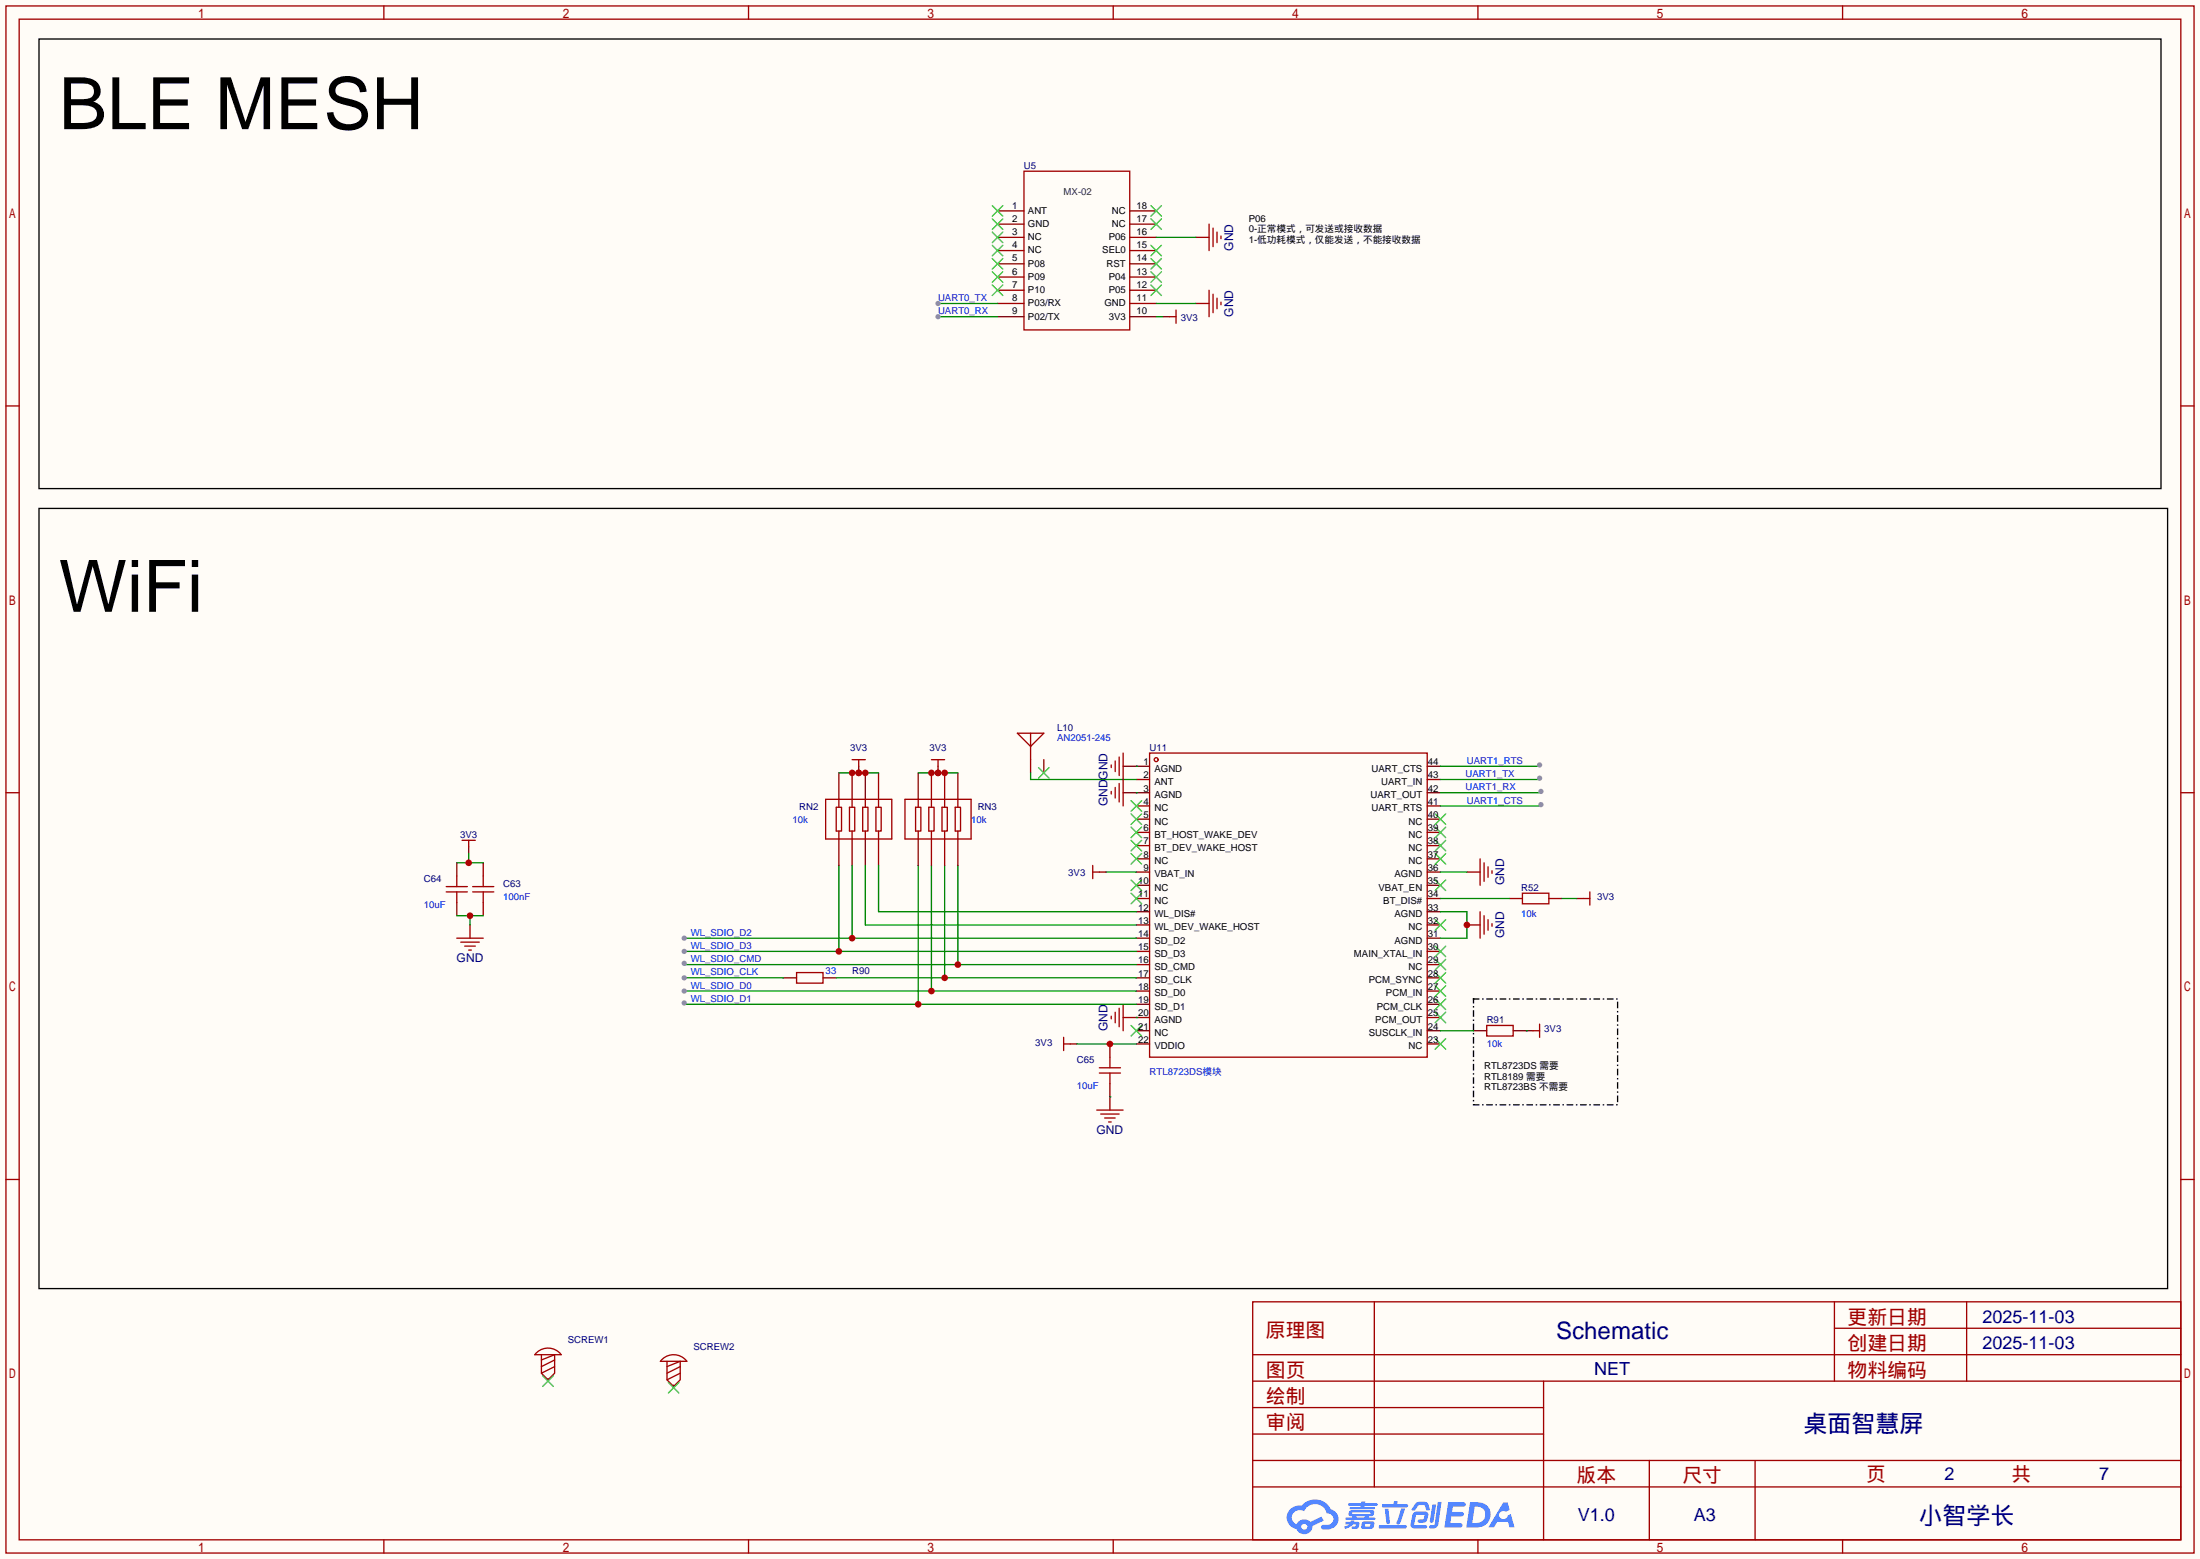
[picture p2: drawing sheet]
<svg xmlns="http://www.w3.org/2000/svg" width="423mm" height="299mm" viewBox="0 0 423 299" stroke-linecap="round" stroke-linejoin="round" font-family="sans-serif">
<path d="M0 0h422.7v299.5h-422.7z" fill="#fffcf7"/>
<g fill="none" stroke="#a10000" stroke-width=".25">
<path d="M1.1 1.1h420.4v297.2h-420.4zM3.7 3.7h415.3v292.1h-415.3zM73.7 1.1v2.6M143.8 1.1v2.6M213.9 1.1v2.6M283.9 1.1v2.6M354 1.1v2.6M1.1 78h2.6M419 78h2.5M1.1 152.3h2.6M419 152.3h2.5M1.1 226.6h2.6"/>
<path d="M419 226.6h2.5M240.7 250.1h178.3v45.7h-178.3zM264 250.1v35.5M352.4 250.1v15.2M352.4 255.1h66.6M377.8 250.1v15.2M240.7 270.4h55.8M240.7 265.3h178.3M240.7 275.5h55.8M240.7 260.2h178.3M296.5 265.3v30.5M73.7 295.8v2.5"/>
<path d="M143.8 295.8v2.5M213.9 295.8v2.5M240.7 285.6h178.3M240.7 280.5h178.3M283.9 295.8v2.5M316.9 280.5v15.3M337.2 280.5v15.3M354 295.8v2.5"/>
</g>
<g fill="#5487ff">
<path d="M278.2 288.5h2.2a.97 .97 0 0 1 1.2 .5 .53 .53 0 0 1-.7 .4h-1.8l-.1 1h1.8a.43 .43 0 0 1 .4 .5 .43 .43 0 0 1-.4 .4h-2l-.2 1.3h1.7a.45 .45 0 0 1 .6 .2 .45 .45 0 0 1-.1 .6h-3.3z"/>
<path d="M288.8 288.6h.8l.4 1.4-.7 .4a.82 .82 0 0 0-1.1 .1 .82 .82 0 0 0 0 1.2 .82 .82 0 0 0 1.2-.1l.3-.5 .6-.3 .7 2.6h-1l-.3-1h-2.1l-.6 1h-1z"/>
<path d="M275.2 289h.7l-.5 3.2a.36 .36 0 0 1-.4 .3 .36 .36 0 0 1-.3-.3z"/>
<path d="M276.2 288.5h.7l-.6 4.3a1.13 1.13 0 0 1-1.7 .6l.1-.4 .8-.1 .1-.1z"/>
<path d="M271.9 288.8l.6-.3h1.1a.77 .77 0 0 1 .8 .5l.3 1-.1 .1h-.6l-.3-.9-.2-.1h-1l-.7 1h-.6v-.2z"/>
<path d="M271.5 290.7l.5-.4h1.7a.66 .66 0 0 1 .6 1l-.1 .4a.81 .81 0 0 1-.9 .8h-.6a.32 .32 0 0 1-.3-.4 .32 .32 0 0 1 .3-.2l.8-.1 .2-.8h-1.7l-.3 1.9 2.2 .1a.32 .32 0 0 1 .3 .3 .32 .32 0 0 1-.4 .3h-2.2l-.5-.3-.1-.5z"/>
<path d="M264.9 293h5.1a.33 .33 0 0 1 .3 .3 .33 .33 0 0 1-.4 .3h-4.9l-.1-.1z"/>
<path d="M269.2 289.8h.7l-.6 2a1.04 1.04 0 0 1-.7 1l-.3-.3z"/>
<path d="M266 289.8h.7l.3 2.6a.34 .34 0 0 1-.3 .4 .34 .34 0 0 1-.3-.3z"/>
<path d="M265.5 288.9h2.2l.2-.5h.6l-.1 .5h1.8a.32 .32 0 0 1 .3 .4 .32 .32 0 0 1-.3 .3h-4.5l-.2-.2z"/>
<path d="M258.5 292.3h1l.1-.2h.6l-.1 .2 .9 .1a.82 .82 0 0 1-.6 1.3h-.7v-.5l.7-.1v-.3h-.5l-.4 .4-1.1 .5-.2-.4 1-.5h-.7z"/>
<path d="M259.1 288.8h2.4l.1-.4h.7l-.1 .4h2.2l.3 .2-.3 .2h-2.2l-.1 .3h1.8l.3 .2-.3 .2h-4.5l-.1-.2v-.2h2.1v-.3h-2.2l-.2-.1z"/>
<path d="M282.4 288.5l-.7 4.9h1.7a2.47 2.47 0 0 0 2.8-1.7 2.47 2.47 0 0 0-1.4-3zM283.3 289.4a1.61 1.61 0 0 1 2.1 1.4 1.61 1.61 0 0 1-1.9 1.8h-.7z"/>
<path d="M259.2 290.3a.55 .55 0 0 0-.1 .7 .55 .55 0 0 0 .7 .2l.1 .3h-1.4v.4h5.5l.2-.1-.2-.3h-1.1l.1-.3a.7 .7 0 0 0 .9-.2 .7 .7 0 0 0-.1-.9h-4.1zM259.8 290.5h3.4l.1 .1-.2 .3h-3.2l-.1-.2zM260.6 291.2h1.6l-.1 .3h-1.5z"/>
<path d="M261.7 292.4a1.05 1.05 0 0 0 0 1.2 2.91 2.91 0 0 0 2.1-.1 .98 .98 0 0 0 .1-1.2l-1.7-.1zM262.3 292.7h.8h.2l-.1 .4-.2 .2-.8-.1z"/>
<path d="M247.9 289.9a2.23 2.23 0 0 0-.6 2.3 2.23 2.23 0 0 0 1.8 1.5 1.58 1.58 0 0 0 1.7 1 1.58 1.58 0 0 0 1.3-1.6l2.2-1-.5-.8-2.1 1a1.65 1.65 0 0 0-2.6 .5 1.45 1.45 0 0 1-.8-2 1.45 1.45 0 0 1 2-.6l.3 .1a2.3 2.3 0 0 1 2.3-1.4 2.3 2.3 0 0 1 2 1.8 1.12 1.12 0 0 1 1.3 1 1.12 1.12 0 0 1-1.1 1.2h-.7a.45 .45 0 0 0-.6 .4 .45 .45 0 0 0 .4 .5 2.21 2.21 0 0 0 2.3-.6 2.21 2.21 0 0 0 .5-2.2 2.13 2.13 0 0 0-1.4-1.1 3.3 3.3 0 0 0-5.5-.7l-1.2 .1zM250 293.3a.6 .6 0 0 1 1.2 0 .6 .6 0 0 1-1.2 0z"/>
</g>
<g fill="none" stroke="#a10000" stroke-width=".25">
<path d="M195.5 140.8h5l-2.5 2.6zM198 140.8v5.1M213.5 146.9v.5M213.5 152v.5M214.2 146.2v2M214.2 151.3v2M215 145.4v3.6M215 150.5v3.6M215.8 144.7v10.1M220.9 144.7h53.3v58.4h-53.3zM85.7 171.3h4.1M85.7 170.3h4.1"/>
<path d="M87.8 168.3v2M87.8 171.3v2.1M90.8 171.3h4.1M90.8 170.3h4.1M92.8 168.3v2M92.8 171.3v2.1M87.8 180.2h5M88.5 181h3.6M89.3 181.7h2M90 182.5h.6"/>
<circle cx="222.1" cy="145.9" r=".38"/>
</g>
<g fill="none" stroke="#870000" stroke-width=".25">
<path d="M198 145.9v2.6M200.5 145.9v2.6M215.8 147.2h5.1M215.8 152.3h5.1M218.3 149.7h2.6M218.3 154.8h2.6M218.3 157.4h2.6M218.3 159.9h2.6M274.2 147.2h2.5M274.2 149.7h2.5M274.2 152.3h2.5M274.2 154.8h2.5"/>
<path d="M274.2 157.4h2.5M274.2 159.9h2.5M87.8 165.7v2.6M87.8 173.4v2.5M90.3 177.7v2.5M92.8 165.7v2.6M92.8 173.4v2.5M218.3 162.4h2.6M218.3 165h2.6M218.3 167.5h2.6M218.3 170.1h2.6M218.3 172.6h2.6"/>
<path d="M218.3 175.1h2.6M218.3 177.7h2.6M274.2 162.4h2.5M274.2 165h2.5M274.2 167.5h2.5M274.2 170.1h2.5M274.2 172.6h2.5M274.2 175.1h2.5M274.2 177.7h2.5M218.3 180.2h2.6M218.3 182.8h2.6M218.3 185.3h2.6"/>
<path d="M218.3 187.8h2.6M218.3 190.4h2.6M218.3 192.9h2.6M218.3 195.5h2.6M218.3 198h2.6M274.2 180.2h2.5M274.2 182.8h2.5M274.2 185.3h2.5M274.2 187.8h2.5M274.2 190.4h2.5M274.2 192.9h2.5M274.2 195.5h2.5"/>
<path d="M274.2 198h2.5M218.3 200.5h2.6M274.2 200.5h2.5"/>
</g>
<g fill="none" stroke="#3c3" stroke-width=".25">
<path d="M199.5 147.4l2 2.1M201.5 147.4l-2 2.1M217.3 153.8l2 2M217.3 156.3l2 2.1M217.3 158.9l2 2M219.3 153.8l-2 2M219.3 156.3l-2 2.1M219.3 158.9l-2 2M275.7 158.9l2 2M275.7 156.3l2 2.1M277.7 158.9l-2 2M277.7 156.3l-2 2.1"/>
<path d="M217.3 161.4l2 2M217.3 164l2 2M217.3 169l2 2.1M217.3 171.6l2 2M219.3 161.4l-2 2M219.3 164l-2 2M219.3 169l-2 2.1M219.3 171.6l-2 2M275.7 176.7l2 2M275.7 169l2 2.1M275.7 164l2 2M275.7 161.4l2 2"/>
<path d="M277.7 176.7l-2 2M277.7 169l-2 2.1M277.7 164l-2 2M277.7 161.4l-2 2M217.3 197l2 2M219.3 197l-2 2M275.7 199.5l2 2M275.7 194.4l2 2.1M275.7 191.9l2 2M275.7 189.4l2 2M275.7 186.8l2 2M275.7 184.3l2 2"/>
<path d="M275.7 181.7l2 2.1M277.7 199.5l-2 2M277.7 194.4l-2 2.1M277.7 191.9l-2 2M277.7 189.4l-2 2M277.7 186.8l-2 2M277.7 184.3l-2 2M277.7 181.7l-2 2.1"/>
</g>
<path d="M198 148.5v1.2h20.3M87.8 175.9h5M90.3 175.9v1.8" fill="none" stroke="#008700" stroke-width=".25"/>
<circle cx="90.3" cy="175.9" r=".63" fill="#c00"/>
<path d="M161.2 166.2v16.6M131.4 182.8h86.9" fill="none" stroke="#008700" stroke-width=".25"/>
<circle cx="161.2" cy="182.8" r=".63" fill="#c00"/>
<circle cx="131.4" cy="182.8" r=".51" fill="#999"/>
<path d="M184 166.2v19.1M131.4 185v.3h86.9" fill="none" stroke="#008700" stroke-width=".25"/>
<circle cx="184" cy="185.3" r=".63" fill="#c00"/>
<circle cx="131.4" cy="185" r=".51" fill="#999"/>
<path d="M178.9 166.2v24.2M131.4 190.4h86.9" fill="none" stroke="#008700" stroke-width=".25"/>
<circle cx="178.9" cy="190.4" r=".63" fill="#c00"/>
<circle cx="131.4" cy="190.4" r=".51" fill="#999"/>
<path d="M90 162.7v1.3" fill="none" stroke="#870000" stroke-width=".25"/>
<path d="M88.8 161.4h2.5M90 161.4v1.3" fill="none" stroke="#a10000" stroke-width=".25"/>
<path d="M87.8 165.7h5M90 164v1.7" fill="none" stroke="#008700" stroke-width=".25"/>
<circle cx="90" cy="165.7" r=".63" fill="#c00"/>
<path d="M215.8 195.5h2.5M205.6 200.5h1.3M213.2 200.5v2.6M213.2 208.2v2.5" fill="none" stroke="#870000" stroke-width=".25"/>
<path d="M204.3 199.3v2.5M213.5 195.2v.5M214.2 194.4v2.1M215 193.7v3.5M215.8 192.9v5.1M204.3 200.5h1.3" fill="none" stroke="#a10000" stroke-width=".25"/>
<path d="M206.9 200.5h11.4" fill="none" stroke="#008700" stroke-width=".25"/>
<circle cx="213.2" cy="200.5" r=".63" fill="#c00"/>
<path d="M284.4 175.1v5.1M285.1 175.9v3.6M285.9 176.7v2M286.6 177.4v.5M210.7 213.2h5.1M211.2 206.1h4.1M211.2 205.1h4.1M211.5 214h3.5M212.2 214.8h2M213 215.5h.5M213.2 203.1v2M213.2 206.1v2.1" fill="none" stroke="#a10000" stroke-width=".25"/>
<path d="M281.8 177.7h2.6M213.2 210.7v2.5" fill="none" stroke="#870000" stroke-width=".25"/>
<path d="M276.7 175.1h5.1v5.1h-5.1M213.2 210.7h.1" fill="none" stroke="#008700" stroke-width=".25"/>
<circle cx="281.8" cy="177.7" r=".63" fill="#c00"/>
<path d="M284.4 165v5.1M285.1 165.7v3.6M285.9 166.5v2M286.6 167.3v.5M292.5 171.6h5.1v2h-5.1zM304.2 172.6h1.2M305.4 171.3v2.6" fill="none" stroke="#a10000" stroke-width=".25"/>
<path d="M281.8 167.5h2.6M289.9 172.6h2.6M297.6 172.6h2.5M302.9 172.6h1.3" fill="none" stroke="#870000" stroke-width=".25"/>
<path d="M295.8 149.5v.2h-19.1M276.7 167.5h5.1M276.7 172.6h13.2M300.1 172.6h2.8" fill="none" stroke="#008700" stroke-width=".25"/>
<circle cx="295.8" cy="149.5" r=".51" fill="#999"/>
<path d="M296 152v.3h-19.3" fill="none" stroke="#008700" stroke-width=".25"/>
<circle cx="296" cy="152" r=".51" fill="#999"/>
<path d="M150.5 187.8h2.5M158.1 187.8h2.6" fill="none" stroke="#870000" stroke-width=".25"/>
<path d="M153 186.8h5.1v2h-5.1z" fill="none" stroke="#a10000" stroke-width=".25"/>
<path d="M181.5 166.2v21.6M160.7 187.8h57.6" fill="none" stroke="#008700" stroke-width=".25"/>
<circle cx="181.5" cy="187.8" r=".63" fill="#c00"/>
<path d="M212.5 167.5h5.8M131.4 187.8h19.1" fill="none" stroke="#008700" stroke-width=".25"/>
<path d="M211.2 167.5h1.3" fill="none" stroke="#870000" stroke-width=".25"/>
<path d="M209.9 166.2v2.6M209.9 167.5h1.3" fill="none" stroke="#a10000" stroke-width=".25"/>
<circle cx="131.4" cy="187.8" r=".51" fill="#999"/>
<path d="M176.4 166.2v26.7M131.4 192.7v.2h86.9" fill="none" stroke="#008700" stroke-width=".25"/>
<circle cx="176.4" cy="192.9" r=".63" fill="#c00"/>
<circle cx="131.4" cy="192.7" r=".51" fill="#999"/>
<path d="M296 154.6v.2h-19.3" fill="none" stroke="#008700" stroke-width=".25"/>
<circle cx="296" cy="154.6" r=".51" fill="#999"/>
<path d="M218.3 152.3h.1M218.3 147.2h.1M295.8 146.9v.3h-19.1M218.3 195.5h.1" fill="none" stroke="#008700" stroke-width=".25"/>
<circle cx="295.8" cy="146.9" r=".51" fill="#999"/>
<path d="M161.2 148.5v5M163.7 148.5v5M166.2 148.5v5M168.8 148.5v5M161.2 161.2v5M163.7 161.2v5M166.2 161.2v5M168.8 161.2v5M283.1 198h2.5M290.7 198h3.8" fill="none" stroke="#870000" stroke-width=".25"/>
<g fill="none" stroke="#a10000" stroke-width=".25">
<path d="M158.6 153.5h12.7v7.7h-12.7zM160.7 155.1h1v4.5h-1zM161.2 153.5v1.6M161.2 159.6v1.6M163.2 155.1h1v4.5h-1zM163.7 153.5v1.6M163.7 159.6v1.6M165.7 155.1h1.1v4.5h-1.1zM166.2 153.5v1.6M166.2 159.6v1.6M168.3 155.1h1v4.5h-1zM168.8 153.5v1.6"/>
<path d="M168.8 159.6v1.6M285.6 197h5.1v2h-5.1zM294.5 198h1.3M295.8 196.7v2.6"/>
</g>
<path d="M161.2 148.5h7.6M276.7 198h6.4M293.2 198h.1" fill="none" stroke="#008700" stroke-width=".25"/>
<path d="M283.1 191.9h27.7v20.3h-27.7z" fill="none" stroke="#000" stroke-width=".25" stroke-dasharray="1 .8 0 .8"/>
<g fill="#c00">
<circle cx="166.2" cy="148.5" r=".63"/>
<circle cx="165" cy="148.5" r=".63"/>
<circle cx="163.7" cy="148.5" r=".63"/>
</g>
<path d="M165 147.2v1.3" fill="none" stroke="#870000" stroke-width=".25"/>
<circle cx="165" cy="148.5" r=".63" fill="#c00"/>
<g fill="none" stroke="#a10000" stroke-width=".25">
<path d="M163.7 145.9h2.5M165 145.9v1.3M173.9 153.5h12.7v7.7h-12.7zM175.9 155.1h1v4.5h-1zM176.4 153.5v1.6M176.4 159.6v1.6M178.4 155.1h1.1v4.5h-1.1zM178.9 153.5v1.6M178.9 159.6v1.6M181 155.1h1v4.5h-1zM181.5 153.5v1.6M181.5 159.6v1.6"/>
<path d="M183.5 155.1h1v4.5h-1zM184 153.5v1.6M184 159.6v1.6"/>
</g>
<path d="M176.4 148.5h7.6M168.8 166.2v8.9h49.5" fill="none" stroke="#008700" stroke-width=".25"/>
<path d="M176.4 148.5v5M178.9 148.5v5M181.5 148.5v5M184 148.5v5M176.4 161.2v5M178.9 161.2v5M181.5 161.2v5M184 161.2v5" fill="none" stroke="#870000" stroke-width=".25"/>
<g fill="#c00">
<circle cx="181.5" cy="148.5" r=".63"/>
<circle cx="180.2" cy="148.5" r=".63"/>
<circle cx="178.9" cy="148.5" r=".63"/>
</g>
<path d="M180.2 147.2v1.3" fill="none" stroke="#870000" stroke-width=".25"/>
<circle cx="180.2" cy="148.5" r=".63" fill="#c00"/>
<path d="M178.9 145.9h2.6M180.2 145.9v1.3" fill="none" stroke="#a10000" stroke-width=".25"/>
<path d="M163.7 166.2v14M166.2 166.2v11.5h52.1M131.4 180.2h86.9" fill="none" stroke="#008700" stroke-width=".25"/>
<circle cx="163.7" cy="180.2" r=".63" fill="#c00"/>
<circle cx="131.4" cy="180.2" r=".51" fill="#999"/>
<path d="M196.7 32.9h20.3v30.5h-20.3z" fill="none" stroke="#a10000" stroke-width=".25"/>
<g fill="none" stroke="#870000" stroke-width=".25">
<path d="M191.6 40.5h5.1M191.6 43.1h5.1M191.6 45.6h5.1M191.6 48.1h5.1M191.6 50.7h5.1M191.6 53.2h5.1M191.6 55.8h5.1M191.6 58.3h5.1M217 40.5h5.1M217 43.1h5.1M217 45.6h5.1M217 48.1h5.1"/>
<path d="M217 50.7h5.1M217 53.2h5.1M217 55.8h5.1M217 58.3h5.1M191.6 60.8h5.1M217 60.8h5.1"/>
</g>
<g fill="none" stroke="#3c3" stroke-width=".25">
<path d="M190.6 39.5l2.1 2M192.7 39.5l-2.1 2M221.1 39.5l2 2M223.1 39.5l-2 2M190.6 42l2.1 2.1M190.6 44.6l2.1 2M190.6 47.1l2.1 2M190.6 49.7l2.1 2M190.6 52.2l2.1 2M190.6 54.7l2.1 2.1M192.7 42l-2.1 2.1M192.7 44.6l-2.1 2"/>
<path d="M192.7 47.1l-2.1 2M192.7 49.7l-2.1 2M192.7 52.2l-2.1 2M192.7 54.7l-2.1 2.1M221.1 54.7l2 2.1M221.1 52.2l2 2M221.1 49.7l2 2M221.1 47.1l2 2M221.1 42l2 2.1M223.1 54.7l-2 2.1M223.1 52.2l-2 2M223.1 49.7l-2 2"/>
<path d="M223.1 47.1l-2 2M223.1 42l-2 2.1"/>
</g>
<path d="M180.2 58.3h11.4" fill="none" stroke="#008700" stroke-width=".25"/>
<circle cx="180.2" cy="58.3" r=".51" fill="#999"/>
<path d="M180.2 60.8h11.4" fill="none" stroke="#008700" stroke-width=".25"/>
<circle cx="180.2" cy="60.8" r=".51" fill="#999"/>
<path d="M229.7 58.3h2.6M229.7 45.6h2.6M223.4 60.8h1.3M105.3 264.8v.5M129.4 266.1v.5" fill="none" stroke="#870000" stroke-width=".25"/>
<g fill="none" stroke="#a10000" stroke-width=".25">
<path d="M225.9 59.6v2.5M232.3 43.1v5M232.3 55.8v5M233 43.8v3.6M233 56.5v3.6M233.8 44.6v2M233.8 57.3v2M234.6 45.3v.5M234.6 58v.5M224.7 60.8h1.2M103.2 259.7a3.2 3.2 0 0 1 4.6 .5h-5.1zM104 260.2v3.6l1.3 1.2 1.3-1.2v-3.6l-2.6 1"/>
<path d="M106.6 261.2l-2.6 1.3M106.6 262.5l-2.6 1.3M127.3 261a3.2 3.2 0 0 1 4.7 .5h-5.1zM128.1 261.5v3.5l1.3 1.3 1.3-1.3v-3.5l-2.6 1M130.7 262.5l-2.6 1.3M130.7 263.8l-2.6 1.2"/>
</g>
<path d="M222.1 58.3h7.6M222.1 45.6h7.6M222.1 60.8h1.3" fill="none" stroke="#008700" stroke-width=".25"/>
<path d="M7.5 7.5h407.7v86.4h-407.7zM7.5 97.7h408.9v149.8h-408.9z" fill="none" stroke="#000" stroke-width=".25"/>
<path d="M104.3 264.3l2 2M106.3 264.3l-2 2M128.4 265.6l2 2M130.4 265.6l-2 2" fill="none" stroke="#3c3" stroke-width=".25"/>
<g font-size="13.9">
<text x="11.3" y="24.8">BLE MESH</text>
<text x="11.3" y="117.5">WiFi</text>
</g>
<g font-size="4.6" fill="#000080">
<text x="299" y="257.2">Schematic</text>
<text x="346.5" y="275">桌面智慧屏</text>
<text x="368.6" y="292.8">小智学长</text>
</g>
<g font-size="3.8" fill="#a00000">
<text x="243.2" y="256.8">原理图</text>
<text x="355" y="254.3">更新日期</text>
<text x="355" y="259.3">创建日期</text>
<text x="243.2" y="269.5">绘制</text>
<text x="243.2" y="264.4">图页</text>
<text x="355" y="264.4">物料编码</text>
<text x="243.2" y="274.6">审阅</text>
<text x="302.9" y="284.7">版本</text>
<text x="323.2" y="284.7">尺寸</text>
<text x="358.5" y="284.5">页</text>
<text x="386.5" y="284.5">共</text>
</g>
<g font-size="3.5" fill="#000080">
<text x="380.9" y="254">2025-11-03</text>
<text x="380.9" y="259.1">2025-11-03</text>
<text x="306.3" y="264.2">NET</text>
<text x="373.6" y="284.3">2</text>
<text x="403.3" y="284.3">7</text>
<text x="303.1" y="292.1">V1.0</text>
<text x="325.4" y="292.1">A3</text>
</g>
<g font-size="2.3" fill="#000080">
<text x="236.9" y="48.2" transform="rotate(-90 236.9 48.2)">GND</text>
<text x="236.9" y="60.9" transform="rotate(-90 236.9 60.9)">GND</text>
<text x="212.8" y="154.8" transform="rotate(-90 212.8 154.8)">GNDGND</text>
<text x="289" y="170.1" transform="rotate(-90 289 170.1)">GND</text>
<text x="87.7" y="184.8">GND</text>
<text x="289" y="180.2" transform="rotate(-90 289 180.2)">GND</text>
<text x="212.8" y="198" transform="rotate(-90 212.8 198)">GND</text>
<text x="210.7" y="217.9">GND</text>
</g>
<g font-size="1.8" fill="#000080">
<text x="196.7" y="32.4">U5</text>
<text x="226.8" y="61.6">3V3</text>
<text x="203.1" y="140.4">L10</text>
<text x="163.3" y="144.2">3V3</text>
<text x="178.6" y="144.2">3V3</text>
<text x="220.9" y="144.2">U11</text>
<text x="153.5" y="155.6">RN2</text>
<text x="187.8" y="155.6">RN3</text>
<text x="88.4" y="161">3V3</text>
<text x="81.4" y="169.3">C64</text>
<text x="96.6" y="170.4">C63</text>
<text x="205.2" y="168.3">3V3</text>
<text x="292.2" y="171.1">R52</text>
<text x="306.8" y="172.9">3V3</text>
<text x="163.7" y="187.1">R90</text>
<text x="285.6" y="196.5">R91</text>
<text x="198.9" y="200.8">3V3</text>
<text x="296.7" y="198.3">3V3</text>
<text x="206.9" y="204.1">C65</text>
<text x="109.1" y="258">SCREW1</text>
<text x="133.2" y="259.3">SCREW2</text>
</g>
<g font-size="1.8">
<text x="194.4" y="40.1">1</text>
<text x="197.5" y="41.1">ANT</text>
<text x="213.6" y="41.1">NC</text>
<text x="218.3" y="40.1">18</text>
<text x="194.4" y="42.6">2</text>
<text x="194.4" y="45.1">3</text>
<text x="194.4" y="47.7">4</text>
<text x="197.5" y="43.6">GND</text>
<text x="197.5" y="46.1">NC</text>
<text x="213" y="46.1">P06</text>
<text x="213.6" y="43.6">NC</text>
<text x="218.3" y="47.7">15</text>
<text x="218.3" y="45.1">16</text>
<text x="218.3" y="42.6">17</text>
<text x="239.9" y="42.6">P06</text>
<text x="239.9" y="44.6">0-正常模式，可发送或接收数据</text>
<text x="239.9" y="46.7">1-低功耗模式，仅能发送，不能接收数据</text>
<text x="194.4" y="50.2">5</text>
<text x="194.4" y="52.8">6</text>
<text x="197.5" y="48.7">NC</text>
<text x="197.5" y="51.2">P08</text>
<text x="197.5" y="53.8">P09</text>
<text x="211.8" y="48.7">SEL0</text>
<text x="212.6" y="51.2">RST</text>
<text x="213" y="53.8">P04</text>
<text x="218.3" y="52.8">13</text>
<text x="218.3" y="50.2">14</text>
<text x="194.4" y="55.3">7</text>
<text x="194.4" y="57.8">8</text>
<text x="197.5" y="56.3">P10</text>
<text x="197.5" y="58.8">P03/RX</text>
<text x="212.2" y="58.8">GND</text>
<text x="213" y="56.3">P05</text>
<text x="218.3" y="57.8">11</text>
<text x="218.3" y="55.3">12</text>
<text x="194.4" y="60.4">9</text>
<text x="197.5" y="61.4">P02/TX</text>
<text x="213" y="61.4">3V3</text>
<text x="218.3" y="60.4">10</text>
<text x="219.7" y="147">1</text>
<text x="219.7" y="149.5">2</text>
<text x="221.8" y="148.2">AGND</text>
<text x="263.5" y="148.2">UART_CTS</text>
<text x="274.3" y="149.5">43</text>
<text x="274.3" y="147">44</text>
<text x="219.7" y="152">3</text>
<text x="219.7" y="154.6">4</text>
<text x="221.8" y="150.8">ANT</text>
<text x="221.8" y="153.3">AGND</text>
<text x="221.8" y="155.9">NC</text>
<text x="263.3" y="153.3">UART_OUT</text>
<text x="263.5" y="155.9">UART_RTS</text>
<text x="265.3" y="150.8">UART_IN</text>
<text x="274.3" y="154.6">41</text>
<text x="274.3" y="152">42</text>
<text x="219.7" y="157.1">5</text>
<text x="219.7" y="159.7">6</text>
<text x="221.8" y="158.4">NC</text>
<text x="221.8" y="160.9">BT_HOST_WAKE_DEV</text>
<text x="270.6" y="160.9">NC</text>
<text x="270.6" y="158.4">NC</text>
<text x="274.3" y="159.7">39</text>
<text x="274.3" y="157.1">40</text>
<text x="219.7" y="162.2">7</text>
<text x="219.7" y="164.7">8</text>
<text x="219.7" y="167.3">9</text>
<text x="221.8" y="163.5">BT_DEV_WAKE_HOST</text>
<text x="221.8" y="166">NC</text>
<text x="270.6" y="166">NC</text>
<text x="270.6" y="163.5">NC</text>
<text x="274.3" y="167.3">36</text>
<text x="274.3" y="164.7">37</text>
<text x="274.3" y="162.2">38</text>
<text x="218.7" y="169.8">10</text>
<text x="218.7" y="172.4">11</text>
<text x="221.8" y="168.6">VBAT_IN</text>
<text x="221.8" y="171.1">NC</text>
<text x="221.8" y="173.6">NC</text>
<text x="264.8" y="171.1">VBAT_EN</text>
<text x="265.8" y="173.6">BT_DIS#</text>
<text x="267.9" y="168.6">AGND</text>
<text x="274.3" y="172.4">34</text>
<text x="274.3" y="169.8">35</text>
<text x="218.7" y="174.9">12</text>
<text x="218.7" y="177.4">13</text>
<text x="218.7" y="180">14</text>
<text x="221.8" y="176.2">WL_DIS#</text>
<text x="221.8" y="178.7">WL_DEV_WAKE_HOST</text>
<text x="267.9" y="176.2">AGND</text>
<text x="270.6" y="178.7">NC</text>
<text x="274.3" y="180">31</text>
<text x="274.3" y="177.4">32</text>
<text x="274.3" y="174.9">33</text>
<text x="218.7" y="182.5">15</text>
<text x="218.7" y="185.1">16</text>
<text x="221.8" y="181.3">SD_D2</text>
<text x="221.8" y="183.8">SD_D3</text>
<text x="260.1" y="183.8">MAIN_XTAL_IN</text>
<text x="267.9" y="181.3">AGND</text>
<text x="274.3" y="185.1">29</text>
<text x="274.3" y="182.5">30</text>
<text x="218.7" y="187.6">17</text>
<text x="218.7" y="190.1">18</text>
<text x="221.8" y="186.3">SD_CMD</text>
<text x="221.8" y="188.9">SD_CLK</text>
<text x="221.8" y="191.4">SD_D0</text>
<text x="263" y="188.9">PCM_SYNC</text>
<text x="266.3" y="191.4">PCM_IN</text>
<text x="270.6" y="186.3">NC</text>
<text x="274.3" y="190.1">27</text>
<text x="274.3" y="187.6">28</text>
<text x="218.7" y="192.7">19</text>
<text x="218.7" y="195.2">20</text>
<text x="218.7" y="197.8">21</text>
<text x="221.8" y="194">SD_D1</text>
<text x="221.8" y="196.5">AGND</text>
<text x="264.2" y="196.5">PCM_OUT</text>
<text x="264.5" y="194">PCM_CLK</text>
<text x="274.3" y="197.8">24</text>
<text x="274.3" y="195.2">25</text>
<text x="274.3" y="192.7">26</text>
<text x="218.7" y="200.3">22</text>
<text x="221.8" y="199">NC</text>
<text x="221.8" y="201.6">VDDIO</text>
<text x="263" y="199">SUSCLK_IN</text>
<text x="270.6" y="201.6">NC</text>
<text x="274.3" y="200.3">23</text>
<text x="285.1" y="205.4">RTL8723DS 需要</text>
<text x="285.1" y="207.4">RTL8189 需要</text>
<text x="285.1" y="209.5">RTL8723BS 不需要</text>
</g>
<text font-size="1.8" fill="#333" x="204.3" y="37.5">MX-02</text>
<g font-size="1.8" fill="#00f">
<text x="180.2" y="57.8">UART0_TX</text>
<text x="180.2" y="60.4">UART0_RX</text>
<text x="203.1" y="142.4">AN2051-245</text>
<text x="281.6" y="149.3">UART1_TX</text>
<text x="281.8" y="146.7">UART1_RTS</text>
<text x="281.6" y="151.8">UART1_RX</text>
<text x="281.8" y="154.4">UART1_CTS</text>
<text x="152.3" y="158.2">10k</text>
<text x="186.6" y="158.2">10k</text>
<text x="96.6" y="172.9">100nF</text>
<text x="81.4" y="174.4">10uF</text>
<text x="132.7" y="179.8">WL_SDIO_D2</text>
<text x="292.2" y="176.2">10k</text>
<text x="132.7" y="182.3">WL_SDIO_D3</text>
<text x="132.7" y="184.8">WL_SDIO_CMD</text>
<text x="132.7" y="189.9">WL_SDIO_D0</text>
<text x="132.7" y="187.4">WL_SDIO_CLK</text>
<text x="158.6" y="187.1">33</text>
<text x="132.7" y="192.5">WL_SDIO_D1</text>
<text x="285.6" y="201.1">10k</text>
<text x="206.9" y="209.2">10uF</text>
<text x="220.9" y="206.4">RTL8723DS模块</text>
</g>
</svg>
